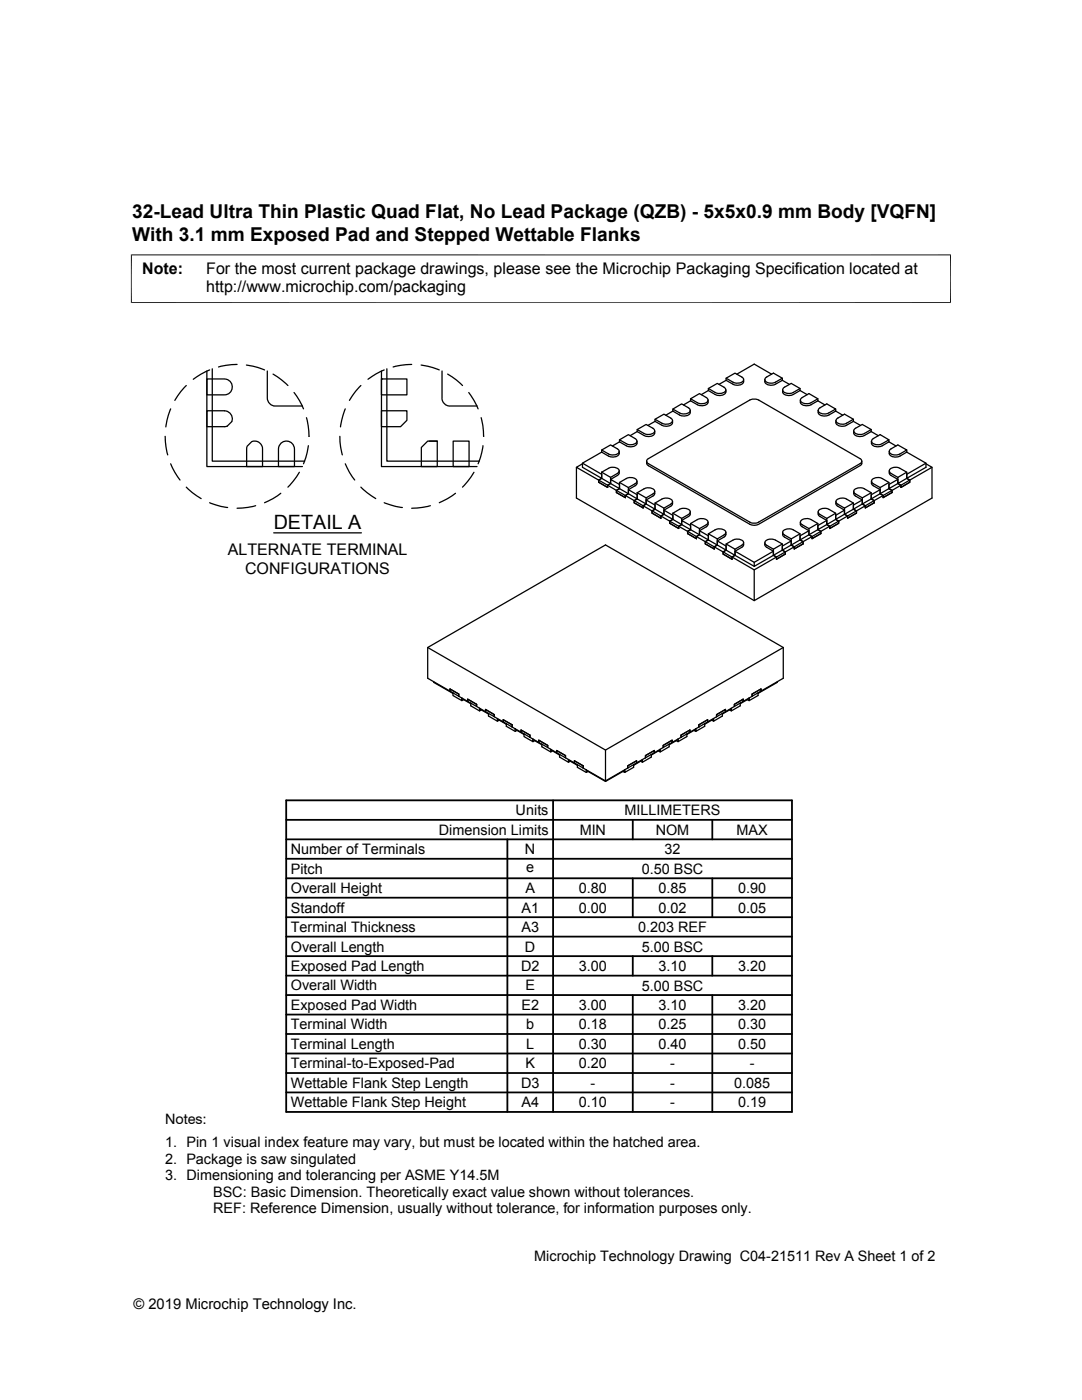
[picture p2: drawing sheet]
<svg xmlns="http://www.w3.org/2000/svg" width="216mm" height="279mm" viewBox="0 0 216 279" stroke-linecap="round" stroke-linejoin="round" font-family="sans-serif">
<g fill="none" stroke="#000" stroke-width=".25">
<path d="M37.2 76.9l-1.1 1.2-1.2 1.8M41.3 75.6h3.5a1.59 1.59 0 0 1 1.5 1.6 1.59 1.59 0 0 1-1.5 1.6h-3.5zM41.3 74v19.1h19M41.8 73.8l-1.7 .9-1.5 1M42.4 73.6v18.4h18.4M47.3 72.7l-2.1 .2-1.6 .3M49.2 72.9l2.3 .5 1.3 .4M53.3 74v5.4a1.61 1.61 0 0 0 1.6 1.6h5.4M54.5 74.7l1.7 1.2 1.2 1M58.7 78.3l1 1.6 .9 1.7M72 76.9l-1.1 1.2-1.2 1.8M76.1 75.6h5.1v3.2h-5.1z"/>
<path d="M76.1 75.6h.1M76.1 74v19.1h19.1M76.7 73.8l-1.7 .9-1.6 1M77.2 73.6v18.4h18.4M82.1 72.7l-2.1 .2-1.6 .3M84 72.9l2.4 .5 1.3 .4M88.2 74v5.4a1.57 1.57 0 0 0 1.6 1.6h5.4M89.3 74.7l1.8 1.2 1.2 1M93.5 78.3l1.1 1.6 .8 1.7M137.8 80l-1.4 .8M137.8 79.6l1.3 .8a1.69 1.69 0 0 0 2.2-.4l-.2-.6-1.5-.9-1.8 1.1v.4M141.3 79.8a1.09 1.09 0 0 1-1.6 1.2l-1.9-1"/>
<path d="M141.4 77.9l-1.5 .9M141.4 77.5a3.5 3.5 0 0 0 2.3 1 .98 .98 0 0 0 1.1-.8l-.2-.3-1.5-.9-1.7 1v.4M144.8 77.8a1.11 1.11 0 0 1-1.6 1.1l-1.8-1M144.9 75.9l-1.4 .8M144.9 75.5l1.3 .8a1.69 1.69 0 0 0 2.2-.4l-.2-.5-1.5-.9-1.8 1v.4M147 74.7l3.5-2 3.5 2M148.4 75.8a1.09 1.09 0 0 1-1.6 1.1l-1.9-1M152.6 75.8a1.1 1.1 0 0 0 1.6 1.1l1.9-1M156.1 75.9l1.4 .8M156.1 75.5l-1.4 .8a1.53 1.53 0 0 1-2.1-.6l.2-.3 1.5-.9 1.8 1v.4M156.2 77.8a1.1 1.1 0 0 0 1.5 1.1l1.9-1M159.6 77.9l1.5 .9"/>
<path d="M159.6 77.5a3 3 0 0 1-2.9 .9l-.4-.3-.1-.3 .2-.4 1.5-.9 1.7 1v.4M159.7 79.8a1.09 1.09 0 0 0 1.6 1.2l1.9-1M163.2 80l1.4 .8M163.2 79.6l-1.4 .8a1.54 1.54 0 0 1-2.1-.6l.2-.4 1.5-.9 1.8 1.1v.4M33 87.1l.1 2.1 .4 1.6M34.1 81.6l-.5 1.2-.5 2.4M34.1 92.6l.8 1.7 1 1.5M37.2 97.2l1.2 1.1 1.7 1.2M41.3 82h3.5a1.61 1.61 0 0 1 1.4 2.1l-.9 .9-.2 .1-3.8 .1zM49.3 89l.9-.9a1.56 1.56 0 0 1 2.2 1.5v3.5h-3.2zM55.9 88.7a1.59 1.59 0 0 1 1.8-.6 1.59 1.59 0 0 1 1.1 1.5v3.5h-3.2v-3.5zM56 98.4l-1.5 1.1-1.7 .8"/>
<path d="M59.7 94.3l-1.2 1.7-1.1 1.2M61.2 83.4l.3 1.5 .2 2.2M61.5 88.9l-.5 2.4-.4 1.3M61.7 87.1h.1M67.8 87.1l.2 2.1 .3 1.6M68.9 81.6l-.7 2.3-.3 1.3M68.9 92.6l.8 1.7 1.1 1.5M72 97.2l1.2 1.1 1.8 1.2M76.1 82h5.1v1.9l-1.3 1.3h-3.8zM85.3 88h1.9v5.1h-3.1v-3.8zM85.7 88h1.5M90.4 88h3.2v5.1h-3.2z"/>
<path d="M90.9 98.4l-1.6 1.1-1.6 .8M94.6 94.3l-1.2 1.7-1.1 1.2M96 83.4l.4 1.5 .1 2.2M96.4 88.9l-.5 2.4-.5 1.3M115 93.3v6.1l35.5 20.5M116.2 92.6l-1.2 .7 4.5 2.5 .6-.3M119.5 96.2v-.4l1.7 1v.5M119.5 96.2l1.7 1.1M120.1 90.2l-3.9 2.2v.9l3.9 2.2v-.8l-3.9-2.3M120.1 89.8l1.3 .8a1.69 1.69 0 0 0 2.1-.4l-.2-.5-1.5-.9-1.7 1v.4M120.1 94.2a3.8 3.8 0 0 1 2.3-1 1.02 1.02 0 0 1 1.1 .8l-.2 .4-1.5 .9zM120.1 94.2v1.3"/>
<path d="M120.1 95.5l-.6 .3v.4M120.1 95.5l1.7 1-.6 .3 1.8 1.1 .6-.4M121.8 95.7l1.8 1v.8l-1.8-1zM121.8 95.3v1.2l-.6 .3v.5M123 98.3v-.4l1.8 1v.4M123 98.3l1.8 1M123.5 94v.5l-.2 .3-1.5 .9M123.5 90.1a1.1 1.1 0 0 1-1.5 1.1l-1.9-1M123.6 88.2l-1.4 .8M123.6 96.3l1.4-.8a1.54 1.54 0 0 1 2.1 .5l-.2 .4-1.5 .9zM123.6 96.3v1.2M123.6 97.5l1.8 1-.6 .4 1.8 1"/>
<path d="M123.6 97.5l-.6 .4v.4M123.6 87.8a3.8 3.8 0 0 0 2.3 1 1.01 1.01 0 0 0 1.2-.8l-.2-.4-1.5-.9-1.8 1.1v.4M125.4 97.7l1.7 1v.9l-1.7-1.1zM125.4 97.3v1.2l-.6 .4v.4M126.6 99.9v.5M126.6 99.9l1.7 1v.5M127.1 96v.6l-.2 .2-1.5 .9M127.1 88a1.11 1.11 0 0 1-1.6 1.2l-1.9-1M127.1 86.1l-1.4 .9M127.1 99.6l-.5 .3M127.1 85.7a3.1 3.1 0 0 0 3 .9l.4-.3 .1-.3-.2-.4-1.5-.9-1.8 1v.4M127.1 98.3a3.1 3.1 0 0 1 3.1-.8l.3 .2 .1 .4-.2 .4-1.5 .9z"/>
<path d="M127.1 98.3v1.3M127.1 99.6l-.5 .3v.5M127.1 99.6l1.8 1-.6 .3 1.8 1.1 .6-.4-.6 .4 1.8 1v.4M128.9 99.8l1.8 1v.8l-1.8-1zM128.9 99.4v1.2l-.6 .3v.5M129 92l.1 .6 .3 .3 20.2 11.7a1.97 1.97 0 0 0 1.8 0l20.2-11.7 .4-.3v-.6M129.2 91.6l20.4-11.8 .9-.2 .9 .2 20.2 11.7a.54 .54 0 0 1 .4 .5 .54 .54 0 0 1-.4 .5l-20.2 11.7-.9 .2-.9-.2-20.2-11.7a.54 .54 0 0 1-.2-.9zM130.6 86a.92 .92 0 0 1-1.1 1.1 3.5 3.5 0 0 1-2.4-1M130.6 98.1v.7l-1.7 1M130.7 84.1l-1.4 .8M130.7 83.7l1.4 .8a1.46 1.46 0 0 0 2.1-.6l-.4-.5-1.3-.7-1.8 1v.4M134.2 83.9a1.09 1.09 0 0 1-1.6 1.1l-1.9-.9"/>
<path d="M134.3 82l-1.5 .9M134.3 81.6a3.1 3.1 0 0 0 3 .9l.3-.3 .1-.3-.2-.4-1.5-.9-1.7 1v.4M137.7 81.9a.92 .92 0 0 1-1.1 1.1 3.4 3.4 0 0 1-2.3-1M163.3 81.9a1.09 1.09 0 0 0 1.5 1.1l2-1M163.5 81.5l1.5-.9 1.8 1a3.2 3.2 0 0 1-3.1 .9l-.3-.3-.1-.3zM166.8 82l1.4 .9M166.8 81.6v.4M166.8 83.9a1.1 1.1 0 0 0 1.5 1.2l2-1M170.3 84.1l1.4 .8M170.3 83.7a3 3 0 0 1-3 .8l-.4-.2-.1-.4 .2-.4 1.5-.8 1.8 1v.4M170.3 98.1l.1 .5 .2 .3 1.5 .9M170.3 86a1.09 1.09 0 0 0 1.6 1.1l1.9-1"/>
<path d="M170.6 85.6l1.5-.9 1.7 1-1.3 .8a1.65 1.65 0 0 1-2.1-.4zM172.1 99.4v1.2l.6 .3v.5l1.7-1M173.8 86.1l1.5 .9M173.8 98.7l1.8-1v.8l-1.8 1.1zM173.8 85.7v.4M173.8 99.6l-1.7 1 .6 .3-1.8 1.1-.6-.4M173.8 99.6l.6 .3v.5M173.8 98.3l-1.7 1.1-1.5-.9-.3-.4a1.38 1.38 0 0 1 2-.6l1.5 .8v1.3M173.9 88a.95 .95 0 0 0 1.1 1.2 3.4 3.4 0 0 0 2.4-1M173.9 96v.5l.2 .4 1.5 .8M174.1 87.6l1.5-.9 1.8 1.1a3.8 3.8 0 0 1-2.3 1 1.01 1.01 0 0 1-1.2-.8zM175.6 97.3v1.2l.6 .4"/>
<path d="M176.2 98.9l-1.8 1-.6-.3M176.2 98.9l1.8-1v.4l-1.8 1zM177.4 96.7l1.8-1v.8l-1.8 1zM177.4 88.2l1.4 .8M177.4 87.8v.4M177.4 97.5l.6 .4v.4M177.4 96.3l-1.8 1-1.5-.9-.2-.4a1.38 1.38 0 0 1 2-.6l1.5 .9v1.2M177.4 97.5l-1.8 1 .6 .4M177.4 94l.1 .5 .2 .3 1.5 .9M177.4 90.1a1.1 1.1 0 0 0 1.6 1.1l1.9-1M177.5 89.8l1.7-1 1.7 1-1.3 .8a1.53 1.53 0 0 1-2.2-.5zM178 98.3l-1.8 1v-.4"/>
<path d="M179.2 95.3l1.7-1.1v1.3l-1.7 1zM179.8 96.8v.5l1.7-1.1v-.4v.4l-1.7 1.1zM180.9 90.2l3.9 2.2v.9l-3.9 2.2v-.8l3.9-2.3M180.9 89.8v.4M180.9 94.2a3.2 3.2 0 0 0-2.9-.8l-.4 .2-.2 .4 .3 .4 1.5 .9M184.8 92.6l1.2 .7-4.5 2.5-.6-.3 .6 .3-1.7 1-.6-.3 .6 .3-1.8 1.1-.6-.4M186 93.3v6.1l-35.5 20.5v-6.2M41.8 100.3l2.3 .8 1.3 .2M51 100.9l-1.6 .4-2.1 .1M54.6 106.3h17.5M76.7 100.3l2.3 .8 1.3 .2M85.9 100.9l-1.6 .4-2.2 .1"/>
<path d="M126.6 100.4l1.7 1M130.1 102v.4l1.8 1-1.8-1zM130.7 100.4l1.4-.8a1.54 1.54 0 0 1 2.1 .5l-.4 .5-1.3 .8M131.9 103.4v-.4l.6-.4-1.8-1v-1.2l1.8 1v1.2l-.6 .4 1.7 1M132.5 101.8l1.8 1v.9l-1.8-1.1zM133.6 104v.4M133.6 104.4l1.8 1.1M133.6 104l1.8 1v.5M134.2 100.1v.6l-.2 .2-1.5 .9M134.3 103.7l-.7 .3M134.3 102.4a3 3 0 0 1 2.9-.8l.4 .2 .1 .4-.2 .4-1.5 .9zM134.3 102.4v1.3"/>
<path d="M134.3 103.7l-.7 .3v.4M134.3 103.7l1.7 1-.6 .3 1.8 1 .6-.3M136 103.9l1.8 1v.8l-1.8-1zM136 103.5v1.2l-.6 .3v.5M137.2 106.5v-.5l1.8 1.1v.4M137.2 106.5l1.8 1M137.7 102.2v.5l-.2 .3-1.5 .9M137.8 104.5l1.3-.8a1.6 1.6 0 0 1 2.2 .4l-.2 .5-1.5 .9zM137.8 104.5v1.2M137.8 105.7l-.6 .3v.5M137.8 105.7l1.8 1-.6 .4 1.7 1M139.6 105.9l1.8 1v.9l-1.8-1.1z"/>
<path d="M139.6 105.5v1.2l-.6 .4v.4M140.7 108.1v.4M140.7 108.5l1.8 1.1M140.7 108.1l1.8 1v.5M141.3 104.2v.6l-.2 .2-1.5 .9M141.4 107.8l-.7 .3M141.4 106.5a3.5 3.5 0 0 1 2.3-1 .98 .98 0 0 1 1.1 .8l-.2 .4-1.5 .8zM141.4 106.5v1.3M141.4 107.8l1.7 1-.6 .3 1.8 1.1 .6-.4-.6 .4 1.8 1v.4M141.4 107.8l-.7 .3v.4M143.1 108l1.8 1v.8l-1.8-1zM143.1 107.5v1.3l-.6 .3v.5"/>
<path d="M144.3 110.2v.4l1.8 1-1.8-1zM144.8 106.3v.4l-.2 .4-1.5 .8M144.9 108.6a3.1 3.1 0 0 1 3-.9l.4 .3 .1 .3-.2 .4-1.5 .9M148.4 108.3v.6l-.2 .2-1.5 .9M150.5 112.2l3.8-2.2v.8l-3.8 2.2zM150.5 112.2l-3.8-2.2v.8l3.8 2.2M152.6 108.3v.6l.2 .2 1.5 .9M154.3 109.6v1.2l.6 .4M154.9 111.2l-4.4 2.5-4.4-2.5 .6-.4v-1.2l-1.8-1v1.2l1.8 1-.6 .4v.4M154.9 111.2v.4M156.1 109l1.8-1v.8l-1.8 1zM156.1 109.8l.6 .4v.4"/>
<path d="M156.1 108.6l-1.8 1-1.3-.8a.63 .63 0 0 1-.3-.7 .63 .63 0 0 1 .7-.5l1.2 .1 1.5 .9v1.2M156.1 109.8l-1.8 1 .6 .4M156.2 106.3l.1 .7 1.6 .9M156.7 110.6v-.4l-1.8 1v.4M156.7 110.6l-1.8 1M157.9 107.5v1.3l.6 .3v.5l1.8-1.1M158.5 109.1l1.8-1v.4l-1.8 1.1zM159.6 107.8l1.8-1.1 .6 .4-1.7 1zM159.6 107.8l-1.7 1 .6 .3-1.8 1.1-.6-.4M159.6 107.8l.7 .3v.4M159.6 106.5l-1.7 1-1.5-.8-.2-.4a1.37 1.37 0 0 1 1.9-.6l1.5 .8v1.3M159.7 104.2v.6l.2 .2 1.5 .9"/>
<path d="M161.4 105.5v1.2l.6 .4v.4l1.8-1M162 107.1l1.8-1.1v.5l-1.8 1zM163.2 104.9l1.8-1v.8l-1.8 1zM163.2 105.7l-1.8 1v-.8l-1.8 1v.9M163.2 105.7l.6 .3v.5M163.2 104.5l-1.8 1-1.3-.8a.63 .63 0 0 1-.3-.7 .63 .63 0 0 1 .7-.4h1.2l1.5 .9v1.2M163.3 102.2v.5l.2 .3 1.5 .9M165 103.5l1.8-1.1v1.3l-1.8 1zM165.6 105v.5l1.7-1.1v-.4v.4l-1.7 1.1zM166.8 102.8l1.7-1v.8l-1.7 1.1zM166.8 102.4a3 3 0 0 0-3-.8l-.4 .2-.1 .4 .2 .4 1.5 .9M166.8 100.1v.6l.2 .2 1.5 .9"/>
<path d="M168.5 101.4v1.2l.6 .4M169.1 103l-1.8 1-.5-.3 .5 .3-1.7 1-.6-.3 .6 .3-1.8 1-.6-.3M169.1 103l1.8-1v.4l-1.8 1zM170.3 100.8l1.8-1v.8l-1.8 1zM170.3 101.6l.6 .4v.4M170.3 100.4l-1.8 1-1.5-.9-.2-.3a1.14 1.14 0 0 1 1.6-.8l1.9 1v1.2M170.3 101.6l-1.8 1 .6 .4M170.9 102.4l-1.8 1v-.4M172.7 100.9l1.7-1v.5l-1.7 1zM85.3 129.2l35.5 20.5M86.6 136.1v.1l3.8 2.2v-.1v.5l1.8 1v-.5v.1l1.7 1M89.8 137.5l1.7 1v.5l-1.7-1.1z"/>
<path d="M91.5 139l1.8 1v-.5l1.8 1.1M92.5 139.6l-.3 .2M93.3 139.5l1.8 1.1v.4l-1.8-1zM149.1 139.6l.4 .2M150.1 138.5l1.7-1v.4l-1.7 1.1zM150.1 139l-1.8 1v-.5l-1.8 1.1v.4M150.1 139v-.5l1.7-1v.4l4.5-2.5v-6.2l-35.5-20.4-35.5 20.4v6.2l4.5 2.5v-.4l1.7 1v.5M156.3 129.2l-35.5 20.5v6.3l3.9-2.2v-.2v.6l1.7-1.1v-.5v.1l1.8-1v-.1v.5l1.8-1v-.5v.1l1.7-1.2v.6l1.8-1.1v-.5v.1l1.8-1v-.1v.5l1.8-1v-.5v.1l1.7-1v-.2v.6l1.8-1.1v-.5v.1l1.8-1.1v.5l1.7-1v-.5v.1l1.8-1v-.1v.5l1.8-1v-.6v.1l1.8-1v-.1v.5l1.8-1v-.5v.1l3.8-2.2v-.1M93.9 140.3v.6l1.8 1 .4-.2M95.1 140.6v.4l1.8 1v-.4l1.7 1M95.7 141.9v-.5v.1l1.8 1v-.1v.5l1.8 1 .3-.2M96.9 141.6l1.7 1v.4l-1.7-1z"/>
<path d="M98.6 142.6v.4l1.8 1.1v-.5l1.8 1.1M99.3 143.9v-.5l1.7 1.1M100.4 143.6l1.8 1.1v.4l-1.8-1zM101 144.4v.5l1.8 1.1 .3-.2M102.2 144.7v.4l1.8 1v-.4l1.7 1v.5M102.8 146v-.6v.2l1.8 1v-.1v.5l1.7 1v-.5v.1l1.8 1M104 145.7l1.7 1v.5l-1.7-1.1zM105.7 147.2l1.8 1v-.5l1.8 1.1M106.7 147.8l-.4 .2M107.5 147.7l1.8 1.1v.4l-1.8-1zM108.1 148.5v.5l1.8 1.1 .3-.2M109.3 148.8v.4l1.8 1v-.4l1.7 1"/>
<path d="M109.9 150.1v-.6l1.8 1.2v-.1v.5l1.7 1 .4-.2M111.1 149.8l1.7 1v.4l-1.7-1zM112.8 150.8v.4l1.8 1.1v-.5l1.8 1M113.4 152.1v-.5v.1l1.8 1M114.6 151.8l1.8 1v.5l-1.8-1zM115.2 152.6v.5l1.8 1.1 .3-.2M116.4 152.8v.5l4.4 2.6 4.4-2.6M117 154.2v-.6v.2l3.8 2.2M124.3 154l.4 .2M125.2 152.8l1.8-1v.5l-1.8 1zM127.8 151.9l.4 .2M128.8 150.8l1.8-1v.4l-1.8 1z"/>
<path d="M128.8 151.2l-1.8 1.1v-.5l-1.8 1v.5M131.4 149.9l.3 .2M132.3 148.8l1.8-1.1v.5l-1.8 1zM132.3 149.2l-1.7 1v-.4l-1.8 1v.4M134.9 147.8l.4 .2M135.9 146.7l1.8-1v.4l-1.8 1.1zM135.9 147.2l-1.8 1v-.5l-1.8 1.1v.4M138.5 145.8l.3 .2M139.4 144.7l1.8-1.1v.5l-1.8 1zM139.4 145.1l-1.7 1v-.4l-1.8 1v.5M142 143.7l.4 .2M143 142.6l1.8-1v.4l-1.8 1z"/>
<path d="M143 143l-1.8 1.1v-.5l-1.8 1.1v.4M145.6 141.7l.3 .2M146.5 140.6l1.8-1.1v.5l-1.8 1zM146.5 141l-1.7 1v-.4l-1.8 1v.4"/>
</g>
<path d="M26.1 50.9h163.7M26.2 50.8v9.7M189.7 50.8v9.7M26.1 60.4h163.7" fill="none" stroke="#000" stroke-width=".2"/>
<g fill="none" stroke="#000" stroke-width=".36">
<path d="M57.1 159.7h100.9v62.2h-100.9zM110.4 159.7v62.2M57.1 179.2h100.9M57.1 175.3h100.9M57.1 171.4h100.9M57.1 167.5h100.9M57.1 163.6h100.9M101.2 167.5v54.4M126.3 163.6v3.9M126.3 175.3v7.7M142.1 163.6v3.9M142.1 175.3v7.7"/>
<path d="M57.1 190.8h100.9M57.1 186.9h100.9M57.1 183h100.9M57.1 198.6h100.9M57.1 194.7h100.9M126.3 190.8v3.9M126.3 198.6v23.3M142.1 190.8v3.9M142.1 198.6v23.3M57.1 206.4h100.9M57.1 202.5h100.9M57.1 210.2h100.9"/>
<path d="M57.1 218h100.9M57.1 214.1h100.9"/>
</g>
<text font-size="3.9" x="54.6" y="105.5">DETAIL A</text>
<g font-size="3.8">
<text x="26.4" y="43.5">32-Lead Ultra Thin Plastic Quad Flat, No Lead Package (QZB) - 5x5x0.9 mm Body [VQFN]</text>
<text x="26.4" y="48">With 3.1 mm Exposed Pad and Stepped Wettable Flanks</text>
</g>
<g font-size="3.2">
<text x="28.4" y="54.6">Note:</text>
<text x="41.1" y="58.3">http://www.microchip.com/packaging</text>
<text x="41.1" y="54.6">For the most current package drawings, please see the Microchip Packaging Specification located at</text>
<text x="45.4" y="110.8">ALTERNATE TERMINAL</text>
<text x="48.9" y="114.5">CONFIGURATIONS</text>
</g>
<g font-size="2.9">
<text x="87.6" y="166.6">Dimension Limits</text>
<text x="102.9" y="162.7">Units</text>
<text x="115.7" y="166.6">MIN</text>
<text x="124.6" y="162.7">MILLIMETERS</text>
<text x="130.8" y="166.6">NOM</text>
<text x="147" y="166.6">MAX</text>
<text x="58" y="170.5">Number of Terminals</text>
<text x="104.8" y="170.5">N</text>
<text x="132.6" y="170.5">32</text>
<text x="58" y="178.2">Overall Height</text>
<text x="58" y="174.4">Pitch</text>
<text x="104.8" y="178.2">A</text>
<text x="105" y="174.1">e</text>
<text x="115.5" y="178.2">0.80</text>
<text x="128" y="174.4">0.50 BSC</text>
<text x="131.4" y="178.2">0.85</text>
<text x="147.3" y="178.2">0.90</text>
<text x="58" y="182.1">Standoff</text>
<text x="104.1" y="182.1">A1</text>
<text x="115.5" y="182.1">0.00</text>
<text x="131.4" y="182.1">0.02</text>
<text x="147.3" y="182.1">0.05</text>
<text x="58" y="186">Terminal Thickness</text>
<text x="58" y="189.9">Overall Length</text>
<text x="104.1" y="186">A3</text>
<text x="104.8" y="189.9">D</text>
<text x="127.3" y="186">0.203 REF</text>
<text x="128" y="189.9">5.00 BSC</text>
<text x="58" y="197.7">Overall Width</text>
<text x="58" y="193.8">Exposed Pad Length</text>
<text x="104" y="193.8">D2</text>
<text x="104.8" y="197.7">E</text>
<text x="115.5" y="193.8">3.00</text>
<text x="128" y="197.7">5.00 BSC</text>
<text x="131.4" y="193.8">3.10</text>
<text x="147.3" y="193.8">3.20</text>
<text x="58" y="201.6">Exposed Pad Width</text>
<text x="104" y="201.6">E2</text>
<text x="115.5" y="201.6">3.00</text>
<text x="131.4" y="201.6">3.10</text>
<text x="147.3" y="201.6">3.20</text>
<text x="58" y="205.4">Terminal Width</text>
<text x="58" y="209.3">Terminal Length</text>
<text x="105" y="205.4">b</text>
<text x="105" y="209.3">L</text>
<text x="115.5" y="209.3">0.30</text>
<text x="115.5" y="205.4">0.18</text>
<text x="131.4" y="205.4">0.25</text>
<text x="131.4" y="209.3">0.40</text>
<text x="147.3" y="209.3">0.50</text>
<text x="147.3" y="205.4">0.30</text>
<text x="58" y="213.2">Terminal-to-Exposed-Pad</text>
<text x="104.8" y="213.2">K</text>
<text x="115.5" y="213.2">0.20</text>
<text x="133.7" y="213.2">-</text>
<text x="149.6" y="213.2">-</text>
<text x="58" y="221">Wettable Flank Step Height</text>
<text x="58" y="217.1">Wettable Flank Step Length</text>
<text x="104" y="217.1">D3</text>
<text x="104.1" y="221">A4</text>
<text x="115.5" y="221">0.10</text>
<text x="117.8" y="217.1">-</text>
<text x="133.7" y="221">-</text>
<text x="133.7" y="217.1">-</text>
<text x="146.5" y="217.1">0.085</text>
<text x="147.3" y="221">0.19</text>
<text x="32.9" y="224.3">Notes:</text>
<text x="32.9" y="228.9">1. Pin 1 visual index feature may vary, but must be located within the hatched area.</text>
<text x="32.9" y="232.2">2. Package is saw singulated</text>
<text x="32.9" y="235.5">3. Dimensioning and tolerancing per ASME Y14.5M</text>
<text x="42.5" y="238.8">BSC: Basic Dimension. Theoretically exact value shown without tolerances.</text>
<text x="42.5" y="242.2">REF: Reference Dimension, usually without tolerance, for information purposes only.</text>
<text x="106.6" y="251.7">Microchip Technology Drawing C04-21511 Rev A Sheet 1 of 2</text>
<text x="26.6" y="261.3">© 2019 Microchip Technology Inc.</text>
</g>
</svg>
